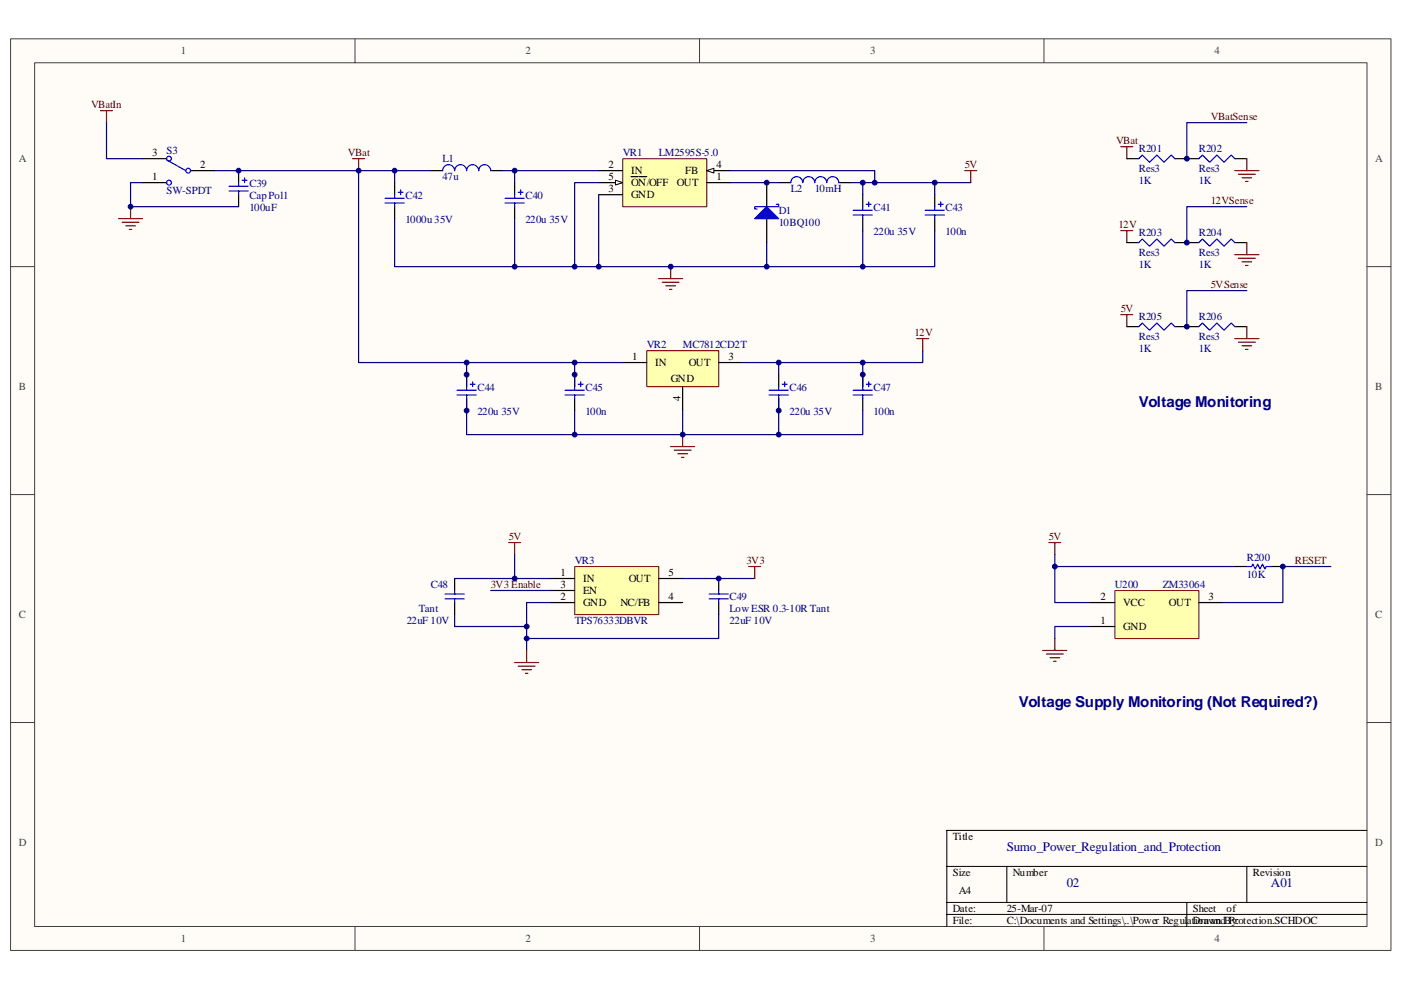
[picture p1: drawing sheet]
<svg xmlns="http://www.w3.org/2000/svg" width="297mm" height="210mm" viewBox="0 0 297 210" stroke-linecap="round" stroke-linejoin="round" font-family="sans-serif">
<path d="M2.3 8.3h292.6v193.3h-292.6z" fill="#fffcf8"/>
<path d="M2.2 8.2h292.7v193.4h-292.7z" fill="none" stroke="#404040" stroke-width=".21"/>
<path d="M7.4 13.3h282.4v183.2h-282.4z" fill="#fffcf8"/>
<g fill="none" stroke="#404040" stroke-width=".21">
<path d="M7.3 13.3h282.5v183.2h-282.5zM75.3 8.2v5.1M148.3 8.2v5.1M221.3 8.2v5.1M2.2 56.6h5.1M289.8 56.6h5.1M2.2 104.9h5.1M289.8 104.9h5.1M2.2 153.2h5.1M289.8 153.2h5.1M75.3 196.5v5.1M148.3 196.5v5.1"/>
<path d="M221.3 196.5v5.1"/>
</g>
<path d="M289.8 176.1h-89.1v20.4M200.7 183.8h89.1M200.7 191.4h89.1M200.7 194h89.1M213.5 183.8v7.6M251.6 191.4v5.1M264.3 183.8v7.6" fill="none" stroke="#000" stroke-width=".21"/>
<path d="M74.8 33.7h2.5M76 33.7v2.5M222.4 115.1h2.5M223.6 115.1v2.5M221.1 138h5.1M221.8 138.7h3.6M222.6 139.5h2.1M223.6 135.4v2.6M223.4 140.3h.5" fill="none" stroke="#800000" stroke-width=".25"/>
<path d="M223.6 117.6v10.2h7.7M223.6 120.2h38.2M231.3 132.9h-7.7v2.5M282.2 120.2h-10.2v7.6h-12.7" fill="none" stroke="#000080" stroke-width=".25"/>
<path d="M261.8 120.2h2.5M269.4 120.2h2.6" fill="none" stroke="#000" stroke-width=".25"/>
<path d="M264.3 120.2h1.1l.2-.5 .5 1 .6-1 .5 1 .5-1 .5 1 .2-.5h1" fill="none" stroke="#00f" stroke-width=".25"/>
<path d="M236.4 125.3h17.8v10.1h-17.8z" fill="#ffffb0"/>
<path d="M236.4 125.3h17.8v10.1h-17.8z" fill="none" stroke="#800000" stroke-width=".21"/>
<path d="M238.9 33.7h2.5M249.1 33.7h5.1M261.8 33.7h2.5M238.9 51.5h2.5M249.1 51.5h5.1M261.8 51.5h2.5M238.9 69.3h2.5M249.1 69.3h5.1M261.8 69.3h2.5M231.3 127.8h5.1M231.3 132.9h5.1M254.2 127.8h5.1" fill="none" stroke="#000" stroke-width=".25"/>
<g fill="none" stroke="#800000" stroke-width=".25">
<path d="M237.6 31.1h2.6M238.9 31.1v2.6M261.8 36.2h5.1M262.6 37h3.5M263.3 37.7h2.1M264.1 38.5h.5M264.3 33.7v2.5M237.6 48.9h2.6M238.9 48.9v2.6M261.8 54h5.1M262.6 54.8h3.5M263.3 55.5h2.1"/>
<path d="M264.1 56.3h.5M264.3 51.5v2.5M237.6 66.7h2.6M238.9 66.7v2.6M261.8 71.8h5.1M262.6 72.6h3.5M263.3 73.3h2.1M264.1 74.1h.5M264.3 69.3v2.5"/>
</g>
<path d="M241.4 33.7l.8-.8 1.5 1.5 1.6-1.5 1.5 1.5 1.5-1.5 .8 .8M254.2 33.7l.7-.8 1.6 1.5 1.5-1.5 1.5 1.5 1.5-1.5 .8 .8M241.4 51.5l.8-.8 1.5 1.5 1.6-1.5 1.5 1.5 1.5-1.5 .8 .8M254.2 51.5l.7-.8 1.6 1.5 1.5-1.5 1.5 1.5 1.5-1.5 .8 .8M241.4 69.3l.8-.8 1.5 1.5 1.6-1.5 1.5 1.5 1.5-1.5 .8 .8M254.2 69.3l.7-.8 1.6 1.5 1.5-1.5 1.5 1.5 1.5-1.5 .8 .8" fill="none" stroke="#00f" stroke-width=".25"/>
<path d="M264.3 26h-12.7v7.7M264.3 43.8h-12.7v7.7M264.3 61.6h-12.7v7.7" fill="none" stroke="#000080" stroke-width=".25"/>
<path d="M132.1 33.7h17.8v10.2h-17.8z" fill="#ffffb0"/>
<path d="M132 33.7h17.9v10.2h-17.9z" fill="none" stroke="#800000" stroke-width=".21"/>
<path d="M149.8 36.2h5.1" fill="none" stroke="#000" stroke-width=".25"/>
<path d="M149.8 36.2l1.6-.5v1z" fill="#fffcf8" stroke="#000" stroke-width=".21"/>
<path d="M126.9 38.7h5.1" fill="none" stroke="#000" stroke-width=".25"/>
<path d="M130.5 38.2l1.5 .5-1.5 .5z" fill="#fffcf8" stroke="#000" stroke-width=".21"/>
<g fill="none" stroke="#000" stroke-width=".25">
<path d="M83.7 38.7v2.6M91.3 36.2h2.5M104 36.2h2.6M109.1 38.7v2.6M126.9 36.2h5.1M133.8 37.5h1.5M135.6 37.5h1.5M149.8 38.7h5.1M162.6 38.7v5.1M165.1 38.7h2.6M177.8 38.7h2.6M83.7 43.8v2.6"/>
<path d="M109.1 43.8v2.6M126.9 41.3h5.1M162.6 46.4v5.1M182.9 41.3v2.5M182.9 46.4v2.5M198.2 41.3v2.5M198.2 46.4v2.5"/>
</g>
<g fill="none" stroke="#00f" stroke-width=".25">
<path d="M93.8 36.2a1.27 1.27 0 0 1 1.3-1.3 1.27 1.27 0 0 1 1.3 1.3 1.27 1.27 0 0 1 1.3-1.3 1.27 1.27 0 0 1 1.2 1.3 1.28 1.28 0 0 1 1.3-1.3 1.28 1.28 0 0 1 1.3 1.3 1.27 1.27 0 0 1 1.3-1.3 1.27 1.27 0 0 1 1.2 1.3M167.7 38.7a1.27 1.27 0 0 1 1.2-1.2 1.27 1.27 0 0 1 1.3 1.2 1.27 1.27 0 0 1 1.3-1.2 1.27 1.27 0 0 1 1.2 1.2 1.27 1.27 0 0 1 1.3-1.2 1.27 1.27 0 0 1 1.3 1.2 1.28 1.28 0 0 1 1.3-1.2 1.28 1.28 0 0 1 1.2 1.2M81.6 42.1h4.1M81.6 43.1h4.1M83.7 41.3v.8M83.7 43.1v.7M84.4 40.8h1M84.9 40.3v1M107.1 42.1h4M107.1 43.1h4M109.1 41.3v.8M109.1 43.1v.7"/>
<path d="M109.9 40.8h1M110.4 40.3v1M164.6 43.3h.5v.5h-5.1v.5h.5M180.9 44.6h4.1M180.9 45.6h4.1M182.9 43.8v.8M182.9 45.6v.8M183.7 43.3h1M184.2 42.8v1M196.1 44.6h4.1M196.1 45.6h4.1M198.2 43.8v.8"/>
<path d="M198.2 45.6v.8M198.9 43.3h1.1M199.4 42.8v1"/>
</g>
<path d="M162.6 43.8l2.5 2.6h-5.1z" fill="#00f" stroke="#00f" stroke-width=".25"/>
<g fill="none" stroke="#000080" stroke-width=".25">
<path d="M45.5 36.2h38.2M91.3 36.2h-7.6v2.5M106.6 36.2h2.5M126.9 36.2h-17.8v2.5M126.9 38.7h-5.1v17.9M154.9 36.2h30.6v2.5h12.7v2.6M154.9 38.7h10.2M180.4 38.7h5.1M182.9 38.7v2.6M198.2 38.7h7.6M83.7 46.4v10.2h25.4M109.1 46.4v10.2h53.5v-5.1"/>
<path d="M126.9 41.3v15.3M162.6 56.6h20.3M182.9 48.9v7.7h15.3v-7.7"/>
</g>
<path d="M204.6 36.2h2.5M205.8 36.2v2.5" fill="none" stroke="#800000" stroke-width=".25"/>
<path d="M137.2 74.4h15.2v7.6h-15.2z" fill="#ffffb0"/>
<path d="M137.1 74.4h15.3v7.6h-15.3z" fill="none" stroke="#800000" stroke-width=".21"/>
<path d="M98.9 79.5v2.5M121.8 79.5v2.5M132 76.9h5.1M152.4 76.9h5.1M165.1 79.5v2.5M182.9 79.5v2.5M98.9 84.5v2.6M121.8 84.5v2.6M144.7 82v5.1M165.1 84.5v2.6M182.9 84.5v2.6" fill="none" stroke="#000" stroke-width=".25"/>
<path d="M76 36.2v40.7h56M98.9 76.9v5.1M121.8 76.9v5.1M157.5 76.9h7.6v2.6M165.1 76.9h17.8v5.1M195.6 74.4v2.5h-12.7M98.9 84.5v7.7h84v-5.1M121.8 87.1v5.1M144.7 87.1v5.1M165.1 84.5v7.7M144.7 122.7h15.3" fill="none" stroke="#000080" stroke-width=".25"/>
<g fill="none" stroke="#00f" stroke-width=".25">
<path d="M96.9 82.8h4.1M96.9 83.8h4.1M98.9 82v.8M98.9 83.8v.7M99.7 81.5h1M100.2 81v1M119.8 82.8h4.1M119.8 83.8h4.1M121.8 82v.8M121.8 83.8v.7M122.6 81.5h1M123.1 81v1"/>
<path d="M163.1 82.8h4M163.1 83.8h4M165.1 82v.8M165.1 83.8v.7M165.9 81.5h1M166.4 81v1M180.9 82.8h4.1M180.9 83.8h4.1M182.9 82v.8M182.9 83.8v.7M183.7 81.5h1M184.2 81v1"/>
</g>
<g fill="none" stroke="#800000" stroke-width=".25">
<path d="M139.7 59.1h5M140.4 59.9h3.6M142.2 56.6v2.5M141.2 60.6h2M141.9 61.4h.5M194.4 71.8h2.5M195.6 71.8v2.6M142.2 94.7h5.1M143 95.5h3.5M143.7 96.2h2.1M144.5 97h.5M144.7 92.2v2.5"/>
<path d="M107.8 115.1h2.6M109.1 115.1v2.5"/>
</g>
<path d="M121.9 120.2h17.8v10.2h-17.8z" fill="#ffffb0"/>
<path d="M121.9 120.2h17.8v10.2h-17.8z" fill="none" stroke="#800000" stroke-width=".21"/>
<g fill="none" stroke="#000" stroke-width=".25">
<path d="M30.2 33.7h5.1M30.2 38.7h5.1M40.4 36.2h5.1M50.6 36.2v2.5M50.6 41.3v2.5M96.4 122.7v2.5M96.4 127.8v2.5M116.8 122.7h5M116.8 127.8h5M116.8 125.2h5M139.7 122.7h5M139.7 127.8h5"/>
<path d="M152.4 122.7v2.5M152.4 127.8v2.5"/>
</g>
<path d="M22.6 26v7.7h7.6M30.2 38.7h-2.5v5.1h22.9M109.1 117.6v5.1h7.7M96.4 130.3v2.6h15.3M96.4 122.7h12.7M104 125.2h12.8M116.8 127.8h-5.1v10.2M152.4 130.3v5.1h-40.7" fill="none" stroke="#000080" stroke-width=".25"/>
<g fill="none" stroke="#800000" stroke-width=".25">
<path d="M21.3 23.5h2.6M22.6 23.5v2.5M25.1 46.4h5.1M25.9 47.1h3.6M26.7 47.9h2M27.4 48.7h.5M27.7 43.8v2.6M111.7 138v2.5M158.7 120.2h2.6M160 120.2v2.5M109.1 140.5h5.1M109.9 141.3h3.6"/>
<path d="M110.6 142h2.1M111.4 142.8h.5"/>
</g>
<g fill="none" stroke="#00f" stroke-width=".25">
<path d="M35.3 33.9l4.1 2.3M48.6 39.5h4M50.6 38.7v.8M51.3 38.2h1.1M51.9 37.7v1M48.6 40.5h4M50.6 40.5v.8M94.4 126h4M94.4 127h4M96.4 125.2v.8M96.4 127v.8M150.3 126h4.1"/>
<path d="M150.3 127h4.1M152.4 125.2v.8M152.4 127v.8"/>
<circle cx="35.8" cy="38.7" r=".51"/>
<circle cx="35.8" cy="33.7" r=".51"/>
<circle cx="39.9" cy="36.2" r=".51"/>
</g>
<g fill="#000080" stroke="#000080" stroke-width=".21">
<circle cx="27.7" cy="43.8" r=".51"/>
<circle cx="50.6" cy="36.2" r=".51"/>
<circle cx="76" cy="36.2" r=".51"/>
<circle cx="83.7" cy="36.2" r=".51"/>
<circle cx="98.9" cy="87.1" r=".51"/>
<circle cx="98.9" cy="79.5" r=".51"/>
<circle cx="98.9" cy="76.9" r=".51"/>
<circle cx="109.1" cy="122.7" r=".51"/>
<circle cx="109.1" cy="56.6" r=".51"/>
<circle cx="109.1" cy="36.2" r=".51"/>
<circle cx="111.7" cy="135.4" r=".51"/>
<circle cx="111.7" cy="132.9" r=".51"/>
<circle cx="121.8" cy="92.2" r=".51"/>
<circle cx="121.8" cy="79.5" r=".51"/>
<circle cx="121.8" cy="76.9" r=".51"/>
<circle cx="121.8" cy="56.6" r=".51"/>
<circle cx="126.9" cy="56.6" r=".51"/>
<circle cx="142.2" cy="56.6" r=".51"/>
<circle cx="144.7" cy="92.2" r=".51"/>
<circle cx="152.4" cy="122.7" r=".51"/>
<circle cx="162.6" cy="56.6" r=".51"/>
<circle cx="162.6" cy="38.7" r=".51"/>
<circle cx="165.1" cy="92.2" r=".51"/>
<circle cx="165.1" cy="87.1" r=".51"/>
<circle cx="165.1" cy="76.9" r=".51"/>
<circle cx="182.9" cy="79.5" r=".51"/>
<circle cx="182.9" cy="76.9" r=".51"/>
<circle cx="182.9" cy="56.6" r=".51"/>
<circle cx="182.9" cy="38.7" r=".51"/>
<circle cx="185.5" cy="38.7" r=".51"/>
<circle cx="198.2" cy="38.7" r=".51"/>
<circle cx="223.6" cy="120.2" r=".51"/>
<circle cx="251.6" cy="69.3" r=".51"/>
<circle cx="251.6" cy="51.5" r=".51"/>
<circle cx="251.6" cy="33.7" r=".51"/>
<circle cx="272" cy="120.2" r=".51"/>
</g>
<g font-size="3.2" fill="#000080">
<text x="241.5" y="86.4">Voltage Monitoring</text>
<text x="216" y="150">Voltage Supply Monitoring (Not Required?)</text>
</g>
<g font-size="2.8" fill="#000080">
<text x="213.5" y="180.6">Sumo_Power_Regulation_and_Protection</text>
<text x="226.2" y="188.2">02</text>
<text x="269.4" y="188.2">A01</text>
</g>
<g font-size="2.3" fill="#404040">
<text x="38.4" y="11.5">1</text>
<text x="111.4" y="11.5">2</text>
<text x="184.5" y="11.5">3</text>
<text x="257.5" y="11.5">4</text>
<text x="4" y="34.4">A</text>
<text x="291.6" y="34.4">A</text>
<text x="4" y="82.7">B</text>
<text x="291.6" y="82.7">B</text>
<text x="4" y="131">C</text>
<text x="291.6" y="131">C</text>
<text x="4" y="179.4">D</text>
<text x="291.6" y="179.4">D</text>
<text x="38.4" y="199.7">1</text>
<text x="111.4" y="199.7">2</text>
<text x="184.5" y="199.7">3</text>
<text x="257.5" y="199.7">4</text>
</g>
<g font-size="2.3" fill="#800000">
<text x="19.3" y="22.9">VBatIn</text>
<text x="256.7" y="25.5">VBatSense</text>
<text x="73.8" y="33.1">VBat</text>
<text x="204.6" y="35.6">5V</text>
<text x="236.6" y="30.5">VBat</text>
<text x="256.7" y="43.3">12VSense</text>
<text x="237.1" y="48.3">12V</text>
<text x="256.7" y="61.1">5VSense</text>
<text x="193.9" y="71.2">12V</text>
<text x="237.6" y="66.2">5V</text>
<text x="107.9" y="114.5">5V</text>
<text x="158.2" y="119.6">3V3</text>
<text x="222.4" y="114.5">5V</text>
<text x="274.5" y="119.6">RESET</text>
<text x="104" y="124.7">3V3 Enable</text>
</g>
<g font-size="2.3">
<text x="32.3" y="33.1">3</text>
<text x="42.5" y="35.6">2</text>
<text x="129" y="35.6">2</text>
<text x="151.9" y="35.6">4</text>
<text x="32.3" y="38.2">1</text>
<text x="129" y="38.2">5</text>
<text x="129" y="40.7">3</text>
<text x="133.8" y="39.5">ON/OFF</text>
<text x="133.8" y="42">GND</text>
<text x="133.8" y="36.9">IN</text>
<text x="143.5" y="39.5">OUT</text>
<text x="145.3" y="36.9">FB</text>
<text x="151.9" y="38.2">1</text>
<text x="134.1" y="76.3">1</text>
<text x="138.9" y="77.6">IN</text>
<text x="146" y="77.6">OUT</text>
<text x="154.4" y="76.3">3</text>
<text x="142.2" y="80.9">GND</text>
<text x="144.3" y="85.1" transform="rotate(-90 144.3 85.1)">4</text>
<text x="118.8" y="122.1">1</text>
<text x="118.8" y="124.7">3</text>
<text x="123.6" y="123.4">IN</text>
<text x="123.6" y="126">EN</text>
<text x="133.3" y="123.4">OUT</text>
<text x="141.7" y="122.1">5</text>
<text x="118.8" y="127.2">2</text>
<text x="123.6" y="128.5">GND</text>
<text x="131.5" y="128.5">NC/FB</text>
<text x="141.7" y="127.2">4</text>
<text x="233.3" y="127.2">2</text>
<text x="238.1" y="128.5">VCC</text>
<text x="247.8" y="128.5">OUT</text>
<text x="256.2" y="127.2">3</text>
<text x="233.3" y="132.3">1</text>
<text x="238.1" y="133.6">GND</text>
<text x="202" y="178.1">Title</text>
<text x="202" y="185.8">Size</text>
<text x="214.7" y="185.8">Number</text>
<text x="265.6" y="185.8">Revision</text>
<text x="203.3" y="189.6">A4</text>
<text x="202" y="193.4">Date:</text>
<text x="202" y="195.9">File:</text>
<text x="213.5" y="195.9">C:\Documents and Settings\..\Power Regulation and Protection.SCHDOC</text>
<text x="213.5" y="193.4">25-Mar-07</text>
<text x="252.9" y="193.4">Sheet</text>
<text x="252.9" y="195.9">Drawn By:</text>
<text x="260" y="193.4">of</text>
</g>
<g font-size="2.3" fill="#000080">
<text x="35.3" y="32.6">S3</text>
<text x="93.8" y="34.4">L1</text>
<text x="132" y="33.1">VR1</text>
<text x="139.7" y="33.1">LM2595S-5.0</text>
<text x="241.5" y="32.3">R201</text>
<text x="254.2" y="32.3">R202</text>
<text x="35.3" y="41.2">SW-SPDT</text>
<text x="52.9" y="39.7">C39</text>
<text x="93.8" y="38.2">47u</text>
<text x="167.7" y="40.7">L2</text>
<text x="172.8" y="40.7">10mH</text>
<text x="241.5" y="38.9">1K</text>
<text x="241.5" y="36.4">Res3</text>
<text x="254.2" y="38.9">1K</text>
<text x="254.2" y="36.4">Res3</text>
<text x="52.9" y="44.8">100uF</text>
<text x="52.9" y="42.2">Cap Pol1</text>
<text x="86" y="47.3">1000u 35V</text>
<text x="86" y="42.2">C42</text>
<text x="111.4" y="47.3">220u 35V</text>
<text x="111.4" y="42.2">C40</text>
<text x="165.1" y="45.3">D1</text>
<text x="165.1" y="47.8">10BQ100</text>
<text x="185.2" y="44.8">C41</text>
<text x="200.5" y="44.8">C43</text>
<text x="185.2" y="49.9">220u 35V</text>
<text x="200.5" y="49.9">100n</text>
<text x="241.5" y="50.1">R203</text>
<text x="254.2" y="50.1">R204</text>
<text x="241.5" y="56.7">1K</text>
<text x="241.5" y="54.2">Res3</text>
<text x="254.2" y="56.7">1K</text>
<text x="254.2" y="54.2">Res3</text>
<text x="241.5" y="67.9">R205</text>
<text x="254.2" y="67.9">R206</text>
<text x="137.1" y="73.8">VR2</text>
<text x="144.8" y="73.8">MC7812CD2T</text>
<text x="241.5" y="74.6">1K</text>
<text x="241.5" y="72">Res3</text>
<text x="254.2" y="74.6">1K</text>
<text x="254.2" y="72">Res3</text>
<text x="101.2" y="83">C44</text>
<text x="124.1" y="83">C45</text>
<text x="167.4" y="83">C46</text>
<text x="185.2" y="83">C47</text>
<text x="101.2" y="88.1">220u 35V</text>
<text x="124.1" y="88.1">100n</text>
<text x="167.4" y="88.1">220u 35V</text>
<text x="185.2" y="88.1">100n</text>
<text x="121.9" y="119.6">VR3</text>
<text x="264.4" y="119.1">R200</text>
<text x="91.3" y="124.7">C48</text>
<text x="236.4" y="124.7">U200</text>
<text x="246.5" y="124.7">ZM33064</text>
<text x="264.4" y="122.6">10K</text>
<text x="88.8" y="129.8">Tant</text>
<text x="154.7" y="127.2">C49</text>
<text x="154.7" y="129.8">Low ESR 0.3-10R Tant</text>
<text x="86.2" y="132.3">22uF 10V</text>
<text x="121.9" y="132.3">TPS76333DBVR</text>
<text x="154.7" y="132.3">22uF 10V</text>
</g>
</svg>
